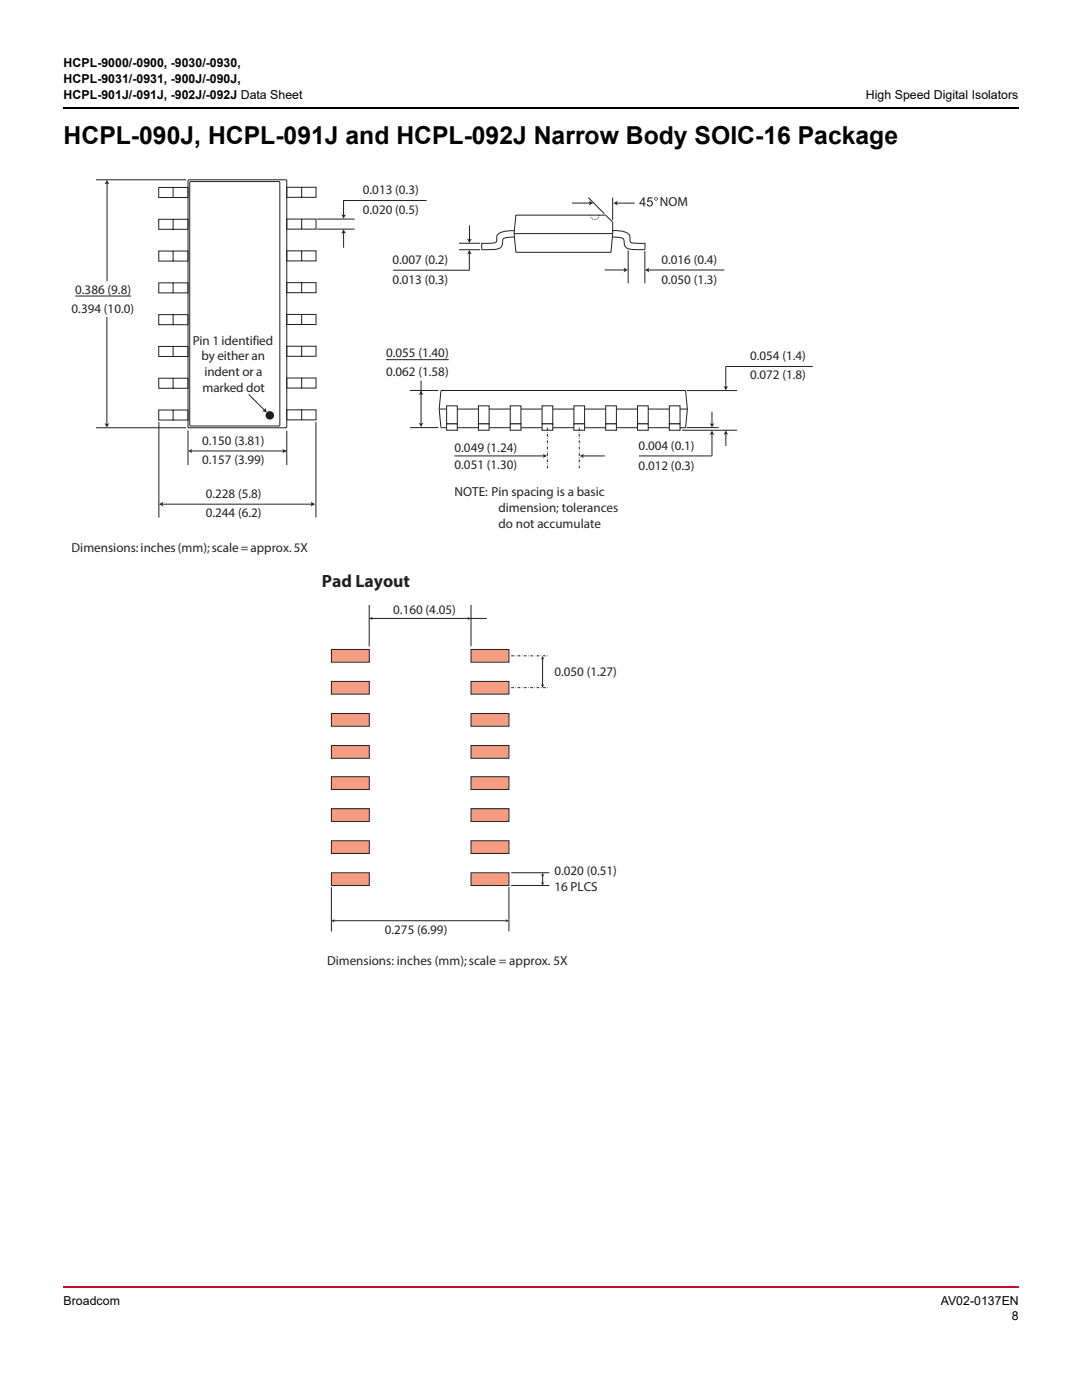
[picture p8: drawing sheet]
<svg xmlns="http://www.w3.org/2000/svg" width="216mm" height="279mm" viewBox="0 0 216 279" stroke-linecap="round" stroke-linejoin="round" font-family="sans-serif">
<path d="M12.5 256.7h.2v.3h-.2z" fill="#cc092f"/>
<path d="M12.7 256.9h190.7" fill="none" stroke="#cc092f" stroke-width=".36"/>
<path d="M12.5 21.4h.2v.4h-.2z" fill="#000"/>
<path d="M12.7 21.6h190.7" fill="none" stroke="#000" stroke-width=".36"/>
<path d="M13 33.9h150v159.9h-150z" fill="#fff"/>
<g fill="none" stroke="#231f20" stroke-width=".2">
<path d="M31.7 37.4h5.8v2h-5.8zM34.5 37.4v2M57.2 37.4h5.9v2h-5.9zM60.2 37.4v2M15 59.1h11.2M31.7 43.8h5.8v2h-5.8zM31.7 50.1h5.8v2h-5.8zM31.7 56.4h5.8v2.1h-5.8zM34.5 43.8v2M34.5 50.1v2M34.5 56.4v2.1M57.2 43.7h5.9v2h-5.9z"/>
<path d="M57.2 50.1h5.9v2h-5.9zM57.2 56.4h5.9v2h-5.9zM60.2 43.7v2M60.2 50.1v2M60.2 56.4v2M31.7 62.8h5.8v2h-5.8zM31.7 69.1h5.8v2h-5.8zM31.7 75.5h5.8v2h-5.8zM34.5 62.8v2M34.5 69.1v2M34.5 75.5v2M57.2 62.8h5.9v2h-5.9z"/>
<path d="M57.2 69.1h5.9v2h-5.9zM57.2 75.4h5.9v2h-5.9zM60.2 62.8v2M60.2 69.1v2M60.2 75.4v2M88 77.9l-.4 3.8M136.8 77.9l.4 3.8M31.7 81.8h5.8v2h-5.8zM34.5 81.8v2M57.2 81.8h5.9v2h-5.9zM60.2 81.8v2M87.6 81.7l.4 3.7"/>
<path d="M87.6 81.6h49.6M137.2 81.7l-.4 3.7"/>
</g>
<g fill="#231f20">
<path d="M117.6 43.1l.2-.1-.1 .2z"/>
<path d="M117.9 43.3l.2 .1-.1 .1h-.1z"/>
<path d="M118.2 43.6l.2 .1-.1 .1h-.1z"/>
</g>
<g fill="#231f20">
<path d="M118.7 43.7l.2 .1-.1 .1h-.2z" fill-rule="evenodd"/>
<path d="M119 43.6l.3 .1-.2 .1z" fill-rule="evenodd"/>
<path d="M119.4 43.3h.1v.2h-.2z" fill-rule="evenodd"/>
<path d="M119.5 43l.2 .1h-.2z" fill-rule="evenodd"/>
<circle cx="53.8" cy="82.9" r=".85"/>
</g>
<path d="M116.2 91h4.5" fill="none" stroke="#231f20" stroke-width=".2"/>
<path d="M115.7 91l.8-.5-.2 .5 .2 .4z" fill-rule="evenodd" fill="#231f20"/>
<path d="M90.7 91h17.9" fill="none" stroke="#231f20" stroke-width=".2"/>
<path d="M108.3 90.5l.9 .5-.9 .4 .2-.4z" fill-rule="evenodd" fill="#231f20"/>
<path d="M37.5 85.9v6.9M38.2 90h19M57.2 85.9v6.9" fill="none" stroke="#231f20" stroke-width=".2"/>
<g fill="#231f20">
<path d="M37.5 90l.9-.5-.2 .5 .2 .5z" fill-rule="evenodd"/>
<path d="M56.4 89.5l.8 .5-.8 .5 .1-.5z" fill-rule="evenodd"/>
</g>
<path d="M102.7 46h-.8a3.8 3.8 0 0 0-2.7 .9l-.1 .4a.88 .88 0 0 1-.8 1.2l-2.2 .1v1.2h1.2a4.4 4.4 0 0 0 2.6-.4l.4-.8a.9 .9 0 0 1 .7-1.2l1.7-.1M102.9 42.9h18M102.9 50.4h19M122.2 46h.8a3.5 3.5 0 0 1 2.6 .9l.1 .4a.88 .88 0 0 0 .9 1.2l2.1 .1v1.2h-1.1a4.4 4.4 0 0 1-2.7-.4l-.3-.8a.9 .9 0 0 0-.8-1.2l-1.7-.1M88 85.4h48.8" fill="none" stroke="#231f20" stroke-width=".2"/>
<path d="M89.1 81h2.2v3.6h-2.2z" fill="#fff"/>
<path d="M89.1 81h2.2v3.6h-2.2z" fill="none" stroke="#231f20" stroke-width=".2"/>
<path d="M89.1 84.6h2.2v1.3h-2.2z" fill="#fff"/>
<path d="M89.1 84.6h2.2v1.3h-2.2z" fill="none" stroke="#231f20" stroke-width=".2"/>
<path d="M95.5 81h2.1v3.6h-2.1z" fill="#fff"/>
<path d="M95.5 81h2.1v3.6h-2.1z" fill="none" stroke="#231f20" stroke-width=".2"/>
<path d="M95.5 84.6h2.1v1.3h-2.1z" fill="#fff"/>
<path d="M95.5 84.6h2.1v1.3h-2.1z" fill="none" stroke="#231f20" stroke-width=".2"/>
<path d="M101.8 81h2.1v3.6h-2.1z" fill="#fff"/>
<path d="M101.8 81h2.1v3.6h-2.1z" fill="none" stroke="#231f20" stroke-width=".2"/>
<path d="M101.8 84.6h2.1v1.3h-2.1z" fill="#fff"/>
<path d="M101.8 84.6h2.1v1.3h-2.1z" fill="none" stroke="#231f20" stroke-width=".2"/>
<path d="M108.2 81h2.1v3.6h-2.1z" fill="#fff"/>
<path d="M108.2 81h2.1v3.6h-2.1z" fill="none" stroke="#231f20" stroke-width=".2"/>
<path d="M108.2 84.6h2.1v1.3h-2.1z" fill="#fff"/>
<path d="M108.2 84.6h2.1v1.3h-2.1z" fill="none" stroke="#231f20" stroke-width=".2"/>
<path d="M114.5 81h2.1v3.6h-2.1z" fill="#fff"/>
<path d="M114.5 81h2.1v3.6h-2.1z" fill="none" stroke="#231f20" stroke-width=".2"/>
<path d="M114.5 84.6h2.1v1.3h-2.1z" fill="#fff"/>
<path d="M114.5 84.6h2.1v1.3h-2.1z" fill="none" stroke="#231f20" stroke-width=".2"/>
<path d="M120.9 81h2.1v3.6h-2.1z" fill="#fff"/>
<path d="M120.9 81h2.1v3.6h-2.1z" fill="none" stroke="#231f20" stroke-width=".2"/>
<path d="M120.9 84.6h2.1v1.3h-2.1z" fill="#fff"/>
<path d="M120.9 84.6h2.1v1.3h-2.1z" fill="none" stroke="#231f20" stroke-width=".2"/>
<path d="M127.2 81h2.1v3.6h-2.1z" fill="#fff"/>
<path d="M127.2 81h2.1v3.6h-2.1z" fill="none" stroke="#231f20" stroke-width=".2"/>
<path d="M127.2 84.6h2.1v1.3h-2.1z" fill="#fff"/>
<path d="M127.2 84.6h2.1v1.3h-2.1z" fill="none" stroke="#231f20" stroke-width=".2"/>
<path d="M133.6 81h2.1v3.6h-2.1z" fill="#fff"/>
<path d="M133.6 81h2.1v3.6h-2.1z" fill="none" stroke="#231f20" stroke-width=".2"/>
<path d="M133.6 84.6h2.1v1.3h-2.1z" fill="#fff"/>
<path d="M93.7 50.5v3.5M88 77.9h48.8M133.6 84.6h2.1v1.3h-2.1z" fill="none" stroke="#231f20" stroke-width=".2"/>
<path d="M93.7 49.8l.5 1-.5-.2-.5 .2z" fill-rule="evenodd" fill="#231f20"/>
<path d="M78.4 53.9h15.3M91.6 48.5h4.2M91.6 49.8h4.2M93.7 45v2.9" fill="none" stroke="#231f20" stroke-width=".2"/>
<g fill="#231f20">
<path d="M93.2 47.6l.5 .2 .5-.2-.5 .9z" fill-rule="evenodd"/>
<path d="M62 100.1l.9 .5-.9 .5 .2-.5z" fill-rule="evenodd"/>
</g>
<path d="M32.4 100.6h30.2" fill="none" stroke="#231f20" stroke-width=".2"/>
<path d="M31.7 100.6l.9-.5-.2 .5 .2 .5z" fill-rule="evenodd" fill="#231f20"/>
<path d="M49.6 78.7l3.2 3.2M31.7 84.2v19.1M63 84.2v19.1" fill="none" stroke="#231f20" stroke-width=".2"/>
<path d="M53 81.3l.3 1.1-1-.3 .4-.3z" fill-rule="evenodd" fill="#231f20"/>
<path d="M81.8 77.9h5.7M84 76v8.5M81.8 85.3h5.7" fill="none" stroke="#231f20" stroke-width=".2"/>
<g fill="#231f20">
<path d="M84 77.9l.5 .9-.5-.2-.5 .2z" fill-rule="evenodd"/>
<path d="M83.5 84.4l.5 .1 .5-.1-.5 .9z" fill-rule="evenodd"/>
</g>
<path d="M19.2 35.9h17.9M21.4 36.5v19.6M19.1 85.4h18" fill="none" stroke="#231f20" stroke-width=".2"/>
<path d="M21.3 35.9l.5 .9-.5-.2-.5 .2z" fill-rule="evenodd" fill="#231f20"/>
<path d="M21.3 63.3v21.4" fill="none" stroke="#231f20" stroke-width=".2"/>
<path d="M20.8 84.5l.5 .2 .5-.2-.5 .9z" fill-rule="evenodd" fill="#231f20"/>
<path d="M137.1 77.9h10M136.1 85.9h11M137.1 85.3h6.3M142.1 86.4v4.6M142.1 82.2v2.5" fill="none" stroke="#231f20" stroke-width=".2"/>
<path d="M141.6 84.4l.5 .2 .5-.2-.5 1z" fill-rule="evenodd" fill="#231f20"/>
<path d="M144.8 86.5v2.5" fill="none" stroke="#231f20" stroke-width=".2"/>
<path d="M144.8 85.9l.5 .9-.5-.2-.5 .2z" fill-rule="evenodd" fill="#231f20"/>
<path d="M144.8 73.1v4.2" fill="none" stroke="#231f20" stroke-width=".2"/>
<path d="M144.3 77l.5 .2 .5-.2-.5 .9z" fill-rule="evenodd" fill="#231f20"/>
<path d="M144.8 73.1h17.4" fill="none" stroke="#231f20" stroke-width=".2"/>
<path d="M142.1 85.9l.5 .9-.5-.2-.5 .2z" fill-rule="evenodd" fill="#231f20"/>
<path d="M120.6 53.9h4.1M125.3 50v6.5M128.7 50.1v6.4M127.5 91h14.5" fill="none" stroke="#231f20" stroke-width=".2"/>
<path d="M124.4 53.4l.9 .5-.9 .5 .2-.5z" fill-rule="evenodd" fill="#231f20"/>
<path d="M129.3 53.9h15.2" fill="none" stroke="#231f20" stroke-width=".2"/>
<path d="M128.7 53.9l.9-.5-.2 .5 .2 .5z" fill-rule="evenodd" fill="#231f20"/>
<path d="M109.2 85.4v8.2M115.6 85.4v8.2" fill="none" stroke="#231f20" stroke-width=".2" stroke-dasharray=".5 .3 .1 .3" stroke-linecap="butt"/>
<path d="M37.6 35.9h19.4l.2 .2v49.1l-.2 .2h-19.3l-.2-.2zM37.9 36.3l17.8-.1 .1 .2v48.4l-.1 .2h-17.7l-.1-.2zM63.3 43.7h7.5M63.3 45.7h7.5M68.6 46.3v3.1" fill="none" stroke="#231f20" stroke-width=".2"/>
<path d="M68.6 45.7l.5 .9-.5-.1-.5 .1z" fill="#231f20"/>
<path d="M85.1 40h-16.5v3" fill="none" stroke="#231f20" stroke-width=".2"/>
<path d="M68.1 42.8l.5 .2 .5-.2-.5 .9z" fill="#231f20"/>
<path d="M123 40.5h3.6M77.1 71.8h12.4" fill="none" stroke="#231f20" stroke-width=".2"/>
<path d="M122.4 40.5l.9-.5-.2 .5 .2 .5z" fill="#231f20"/>
<path d="M114.1 40.5h3.7" fill="none" stroke="#231f20" stroke-width=".2"/>
<g fill="#231f20">
<path d="M117.5 40l.9 .5-.9 .5 .2-.5z"/>
<path d="M129.3 39.4h.9v.2h-.7l-.1 .5a.61 .61 0 0 1 .8 .3 .61 .61 0 0 1-.4 .8 .61 .61 0 0 1-.7-.5h.2a.39 .39 0 0 0 .6 .2 .39 .39 0 0 0 0-.6 .39 .39 0 0 0-.6 .1l-.2-.1z"/>
<path d="M128.4 39.7v.9h-.6zM128.4 39.4l-.8 1.2v.2h.8v.4h.2v-.4h.2v-.2h-.2v-1.2z"/>
<path d="M130.7 39.7a.21 .21 0 0 1 .4 0 .21 .21 0 0 1-.4 0zM130.5 39.7a.35 .35 0 0 0 .7 0 .35 .35 0 0 0-.7 0z"/>
</g>
<g fill="none" stroke="#231f20" stroke-width=".2">
<path d="M117.4 39.4l3.2 3.2M122.2 39.4v4.5M102.6 46.6h19.7M102.6 46.6l.3 3.7M102.9 42.9l-.3 3.7M120.8 42.9l1.4 1.4 .1 2.3M122.3 46.6l-.4 3.7M73.7 120.7v8.3M94 120.7v8.3M66.1 177.1v8.8M101.5 177.1v8.8M102 174.2h7.6"/>
<path d="M102 176.7h7.6"/>
</g>
<path d="M66.1 129.6h7.6v2.6h-7.6z" fill="#f49d82"/>
<path d="M66.1 129.6h7.6v2.6h-7.6z" fill="none" stroke="#231f20" stroke-width=".2"/>
<path d="M66.1 136h7.6v2.5h-7.6z" fill="#f49d82"/>
<path d="M66.1 136h7.6v2.5h-7.6z" fill="none" stroke="#231f20" stroke-width=".2"/>
<path d="M66.1 142.4h7.6v2.5h-7.6z" fill="#f49d82"/>
<path d="M66.1 142.4h7.6v2.5h-7.6z" fill="none" stroke="#231f20" stroke-width=".2"/>
<path d="M66.1 148.8h7.6v2.5h-7.6z" fill="#f49d82"/>
<path d="M66.1 148.8h7.6v2.5h-7.6z" fill="none" stroke="#231f20" stroke-width=".2"/>
<path d="M94 148.8h7.6v2.5h-7.6z" fill="#f49d82"/>
<path d="M94 148.8h7.6v2.5h-7.6z" fill="none" stroke="#231f20" stroke-width=".2"/>
<path d="M94 142.4h7.6v2.5h-7.6z" fill="#f49d82"/>
<path d="M94 142.4h7.6v2.5h-7.6z" fill="none" stroke="#231f20" stroke-width=".2"/>
<path d="M94 136h7.6v2.5h-7.6z" fill="#f49d82"/>
<path d="M94 136h7.6v2.5h-7.6z" fill="none" stroke="#231f20" stroke-width=".2"/>
<path d="M94 129.6h7.6v2.6h-7.6z" fill="#f49d82"/>
<path d="M94 129.6h7.6v2.6h-7.6z" fill="none" stroke="#231f20" stroke-width=".2"/>
<path d="M66.1 155h7.6v2.5h-7.6z" fill="#f49d82"/>
<path d="M66.1 155h7.6v2.5h-7.6z" fill="none" stroke="#231f20" stroke-width=".2"/>
<path d="M66.1 161.4h7.6v2.5h-7.6z" fill="#f49d82"/>
<path d="M66.1 161.4h7.6v2.5h-7.6z" fill="none" stroke="#231f20" stroke-width=".2"/>
<path d="M66.1 167.8h7.6v2.5h-7.6z" fill="#f49d82"/>
<path d="M66.1 167.8h7.6v2.5h-7.6z" fill="none" stroke="#231f20" stroke-width=".2"/>
<path d="M66.1 174.2h7.6v2.5h-7.6z" fill="#f49d82"/>
<path d="M66.1 174.2h7.6v2.5h-7.6z" fill="none" stroke="#231f20" stroke-width=".2"/>
<path d="M94 174.2h7.6v2.5h-7.6z" fill="#f49d82"/>
<path d="M94 174.2h7.6v2.5h-7.6z" fill="none" stroke="#231f20" stroke-width=".2"/>
<path d="M94 167.8h7.6v2.5h-7.6z" fill="#f49d82"/>
<path d="M94 167.8h7.6v2.5h-7.6z" fill="none" stroke="#231f20" stroke-width=".2"/>
<path d="M94 161.4h7.6v2.5h-7.6z" fill="#f49d82"/>
<path d="M94 161.4h7.6v2.5h-7.6z" fill="none" stroke="#231f20" stroke-width=".2"/>
<path d="M94 155h7.6v2.5h-7.6z" fill="#f49d82"/>
<path d="M94 155h7.6v2.5h-7.6z" fill="none" stroke="#231f20" stroke-width=".2"/>
<g fill="#231f20">
<path d="M73.7 123.4l.7-.3-.2 .3 .2 .3z"/>
<path d="M93.3 123.1l.7 .3-.7 .4 .2-.4z"/>
</g>
<path d="M73.8 123.4h23.3" fill="none" stroke="#231f20" stroke-width=".2"/>
<g fill="#231f20">
<path d="M66.1 183.8l.7-.4-.2 .4 .2 .3z"/>
<path d="M100.9 183.4l.7 .4-.7 .3 .2-.3z"/>
</g>
<path d="M66.3 183.8h34.8" fill="none" stroke="#231f20" stroke-width=".2"/>
<g fill="#231f20">
<path d="M107.9 136.5l.4 .3 .3-.3-.3 .7z"/>
<path d="M108.3 130.9l.3 .7-.3-.2-.3 .2z"/>
</g>
<path d="M108.3 131.3v5.8" fill="none" stroke="#231f20" stroke-width=".2"/>
<g fill="#231f20">
<path d="M107.9 176l.4 .2 .3-.2-.3 .7z"/>
<path d="M108.3 174.2l.3 .7-.3-.2-.3 .2z"/>
</g>
<path d="M108.3 174.5v1.9" fill="none" stroke="#231f20" stroke-width=".2"/>
<path d="M102 130.9h7.6M102 137.2h7.6" fill="none" stroke="#231f20" stroke-width=".2" stroke-dasharray=".5 .3 .1 .3" stroke-linecap="butt"/>
<text font-size="4.9" x="12.7" y="28.7">HCPL-090J, HCPL-091J and HCPL-092J Narrow Body SOIC-16 Package</text>
<text font-size="3.5" fill="#231f20" x="64.2" y="117">Pad Layout</text>
<g font-size="2.6" fill="#231f20">
<text x="72.4" y="38.8">0.013 (0.3)</text>
<text x="131.6" y="41.2">NOM</text>
<text x="72.4" y="42.6">0.020 (0.5)</text>
<text x="78.3" y="52.8">0.007 (0.2)</text>
<text x="132" y="52.8">0.016 (0.4)</text>
<text x="15" y="58.6">0.386 (9.8)</text>
<text x="78.3" y="56.6">0.013 (0.3)</text>
<text x="132" y="56.6">0.050 (1.3)</text>
<text x="14.3" y="62.4">0.394 (10.0)</text>
<text x="38.5" y="68.8">Pin 1 identified</text>
<text x="40.2" y="71.9">by either an</text>
<text x="77.1" y="71.3">0.055 (1.40)</text>
<text x="149.7" y="71.8">0.054 (1.4)</text>
<text x="40.8" y="75">indent or a</text>
<text x="77.1" y="75.1">0.062 (1.58)</text>
<text x="149.7" y="75.6">0.072 (1.8)</text>
<text x="40.4" y="78.2">marked dot</text>
<text x="40.3" y="88.8">0.150 (3.81)</text>
<text x="127.4" y="89.9">0.004 (0.1)</text>
<text x="40.3" y="92.7">0.157 (3.99)</text>
<text x="90.7" y="90.1">0.049 (1.24)</text>
<text x="90.7" y="93.7">0.051 (1.30)</text>
<text x="127.4" y="93.7">0.012 (0.3)</text>
<text x="41" y="99.4">0.228 (5.8)</text>
<text x="90.7" y="99.1">NOTE: Pin spacing is a basic</text>
<text x="41" y="103.2">0.244 (6.2)</text>
<text x="99.5" y="102.1">dimension; tolerances</text>
<text x="99.5" y="105.3">do not accumulate</text>
<text x="14.3" y="110.3">Dimensions: inches (mm); scale = approx. 5X</text>
<text x="78.5" y="122.5">0.160 (4.05)</text>
<text x="110.6" y="134.9">0.050 (1.27)</text>
<text x="110.6" y="174.6">0.020 (0.51)</text>
<text x="110.6" y="177.7">16 PLCS</text>
<text x="76.8" y="186.5">0.275 (6.99)</text>
<text x="65.3" y="192.5">Dimensions: inches (mm); scale = approx. 5X</text>
</g>
<g font-size="2.5">
<text x="12.7" y="13.4">HCPL-9000/-0900, -9030/-0930,</text>
<text x="12.7" y="16.5">HCPL-9031/-0931, -900J/-090J,</text>
<text x="12.7" y="19.7">HCPL-901J/-091J, -902J/-092J Data Sheet</text>
<text x="172.8" y="19.7">High Speed Digital Isolators</text>
<text x="12.7" y="260.3">Broadcom</text>
<text x="187.7" y="260.3">AV02-0137EN</text>
<text x="201.9" y="263.5">8</text>
</g>
</svg>
